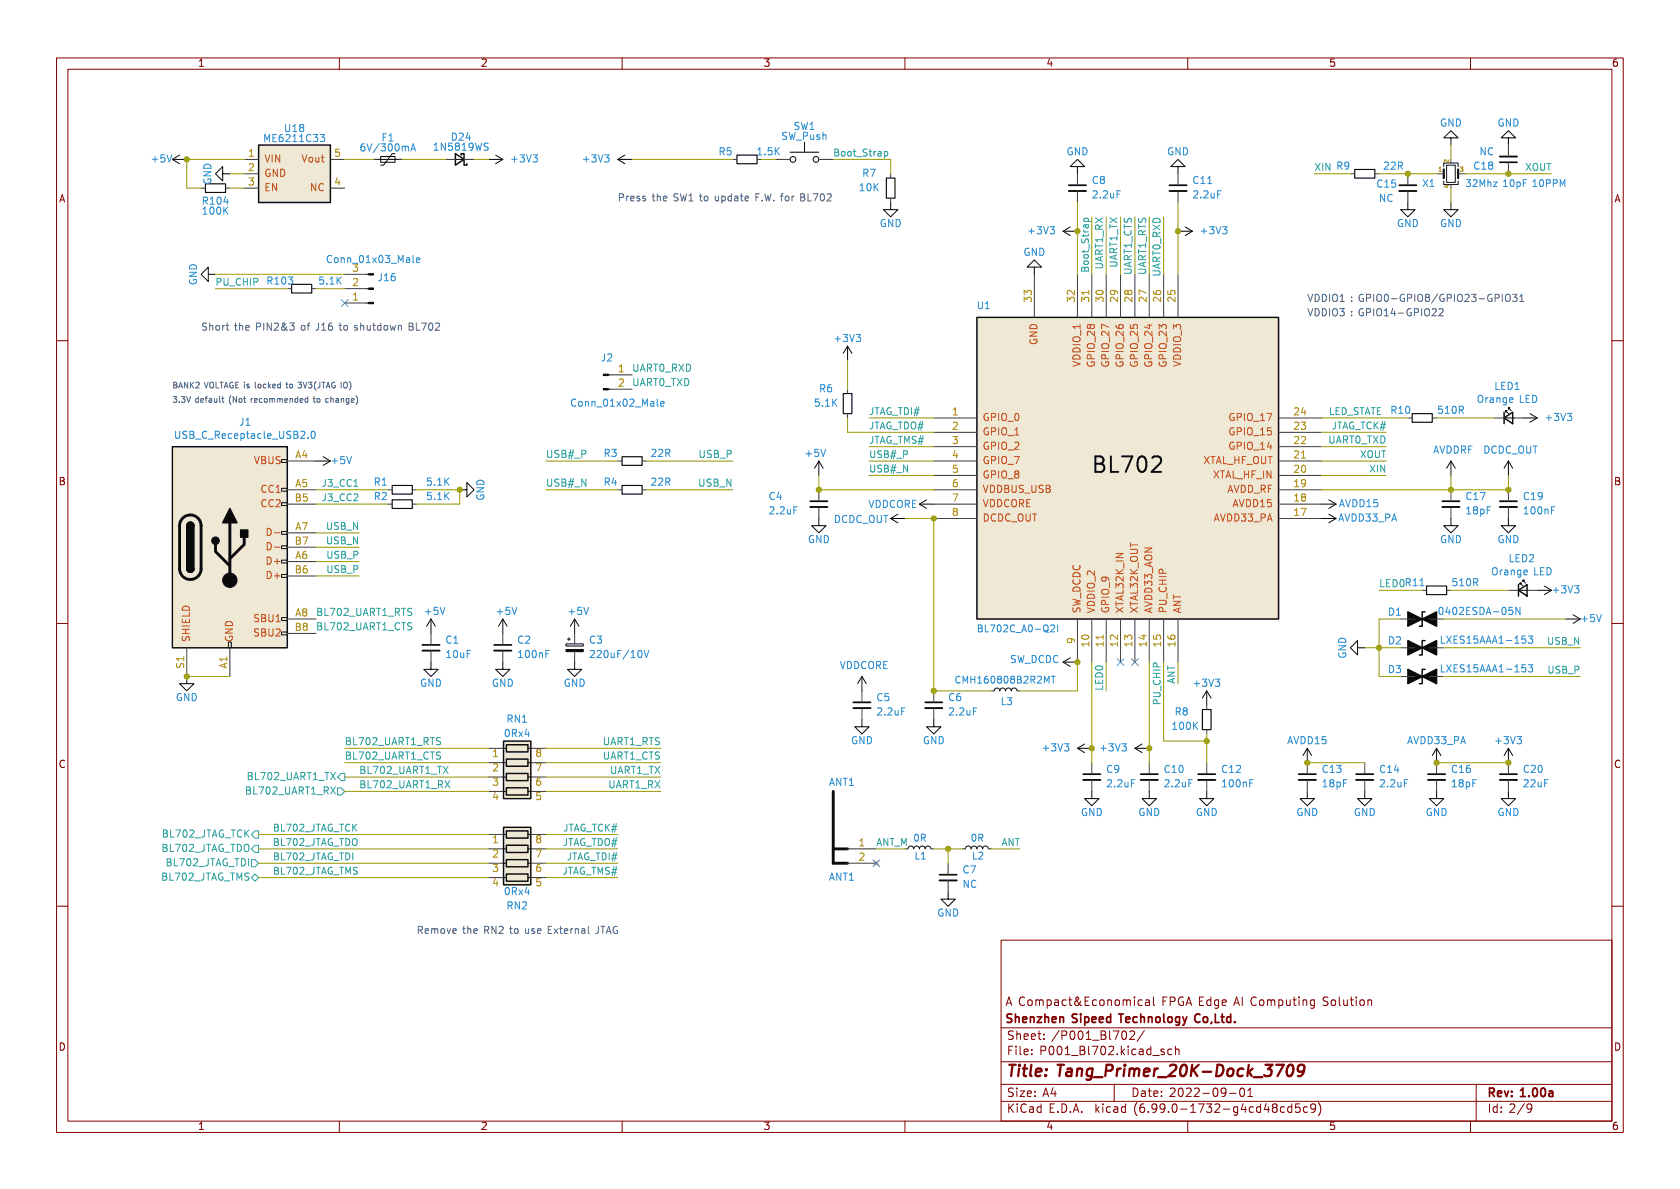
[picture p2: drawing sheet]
<svg xmlns="http://www.w3.org/2000/svg" width="297mm" height="210mm" viewBox="0 0 297 210" stroke-linecap="round" stroke-linejoin="round" font-family="sans-serif">
<g fill="none" stroke="#840000" stroke-width=".18">
<path d="M10 10.2h277v190.1h-277zM12 12.2h273v186.1h-273zM60 10.2v2M110 10.2v2M160 10.2v2M210 10.2v2M260 10.2v2M10 60.2h2M285 60.2h2M10 110.2h2M285 110.2h2M10 160.2h2"/>
<path d="M177 166.3h108v32h-108zM233.9 176.7l.9 .7-.1 .3-.2 .1-.6-.1M234.8 176.4l-.6-.1-.3 .3M235.5 176.9l.4-.1 .3 .3v.4l-.3 .3-.4-.1-.1-.2v-.4zM236.8 176.3v1.3l.2 .2M237.6 176.8l.1 .9 .3 .1 .2-.1M238.2 176.8v1M238.7 176.8h.6M238.9 176.3v1.3l.4 .2M239.8 176.3v.1M239.8 176.8v1M240.6 176.9l.3-.1 .3 .3v.4l-.3 .3-.3-.1-.2-.2v-.4z"/>
<path d="M241.9 176.9l.2-.1 .3 .1 .1 .9M241.9 176.8v1M285 160.2h2M60 198.3v2M110 198.3v2M160 198.3v2M177 194.8h108M177 191.8h108M177 187.8h108M177 181.8h108M185.8 193.4h1M186.5 192.9v1"/>
<path d="M197 191.8v3M198.5 182.4l.2-.1a.81 .81 0 0 1 .6 .6 .81 .81 0 0 1-.3 .8l-.2 .1a.81 .81 0 0 1-.3-1.4zM199.8 182.4l.5-.1 .2 .1 .1 .3-.9 1.1h.9M202.3 182.2l-1.3 2M203.8 186.6h1.2M205.8 185.6l-.3-.1-.2 .2v.2l.5 .2v.3h-.5M207.2 185.6l-.4-.1-.3 .3v.4l.1 .2h.6M207.8 185.6l.2-.1 .4 .1 .1 .9M207.8 185v1.5M210 198.3v2M216.5 192.4l.2 .1a1.27 1.27 0 0 1-.2 1.3M216.8 193l-.3 .3"/>
<path d="M217.4 193.3h1.1M219.4 192.5l.1-.1a.81 .81 0 0 1 .6 .6 .81 .81 0 0 1-.3 .8l-.1 .1a.81 .81 0 0 1-.6-.6 .81 .81 0 0 1 .3-.8zM220.6 193.9h.9M220.6 192.8l.4-.4v1.5M223.9 195.1l-.4 1.1h1M224.2 195.7v1M225.2 195.8l-.2-.2 .2-.4 .5 .1 .1 .2-.3 .3M225.2 195.8l-.2 .3v.5l.2 .1 .5-.1 .1-.2-.1-.4-.2-.2M225.2 195.8h.3M227.1 195.8l-.4-.1-.3 .3v.4l.1 .2h.6M228.4 195.8l-.4-.1-.3 .3v.4l.1 .2h.6M228.4 195.2v1.5"/>
<path d="M229.8 195.2h-.7l-.1 .7 .2-.1h.5l.2 .3-.1 .5-.2 .1-.6-.1M231.2 195.8l-.5-.1-.2 .3v.4l.1 .2h.6M232.6 195.8l-.3 .3h-.4l-.2-.3 .2-.5 .4-.1 .2 .1a.99 .99 0 0 1-.3 1.4h-.3M233.1 195a1.72 1.72 0 0 1 0 2.3M260 198.3v2M261 191.8v6.5M269.5 195.1l-1.2 2M270.8 195.8l-.3 .3h-.2l-.3-.3 .1-.5 .4-.1 .3 .1a.99 .99 0 0 1-.4 1.4h-.3"/>
</g>
<path d="M215.9 179.8h.6M216.1 179.3v1.3l.4 .2M217.6 179.9l-.4-.1-.3 .3v.4l.1 .2h.6M217.6 179.3v1.5M218.3 180.7v.1M273.9 193h.6v.9M273.9 193.8h.6M274.5 193.3l-.6 .1" fill="none" stroke="#840000" stroke-width=".3"/>
<path d="M225.6 188.3h1.4l-1.1 2M227.8 188.5a.46 .46 0 0 1 .5-.2 .46 .46 0 0 1 .3 .4 1.15 1.15 0 0 1-.7 1.6l-.2-.1a1.54 1.54 0 0 1 .1-1.7zM230.6 189.1a.64 .64 0 0 1-1.1 .2v-.6a.64 .64 0 0 1 1.1-.2 1.47 1.47 0 0 1-.7 1.8h-.4" fill="none" stroke="#840000" stroke-width=".4"/>
<g fill="none" stroke="#0a0a0a" stroke-width=".18">
<path d="M30.5 28.2h2.5M30.5 28.2l1.2 .8M31.7 27.4l-1.2 .8M39.4 30.7v-1.2l-1.3 1.2 1.3 1.3v-1.3h1.2M66 28.2h5.1M67.3 27.7h2.5v1h-2.5zM69.8 27.2h-.5l-1.5 2h-.5M80.5 28.2h1.5M86.4 28.2h2.5M87.6 27.4l1.3 .8M88.9 28.2l-1.3 .8M109.2 28.2h2.6"/>
<path d="M109.2 28.2l1.3 .8M110.5 27.4l-1.3 .8M139.7 26.9h5.1M142.2 25.1v1.8M157.5 35.8v1.3h1.2l-1.2 1.2-1.3-1.2h1.3M190.5 29.5h1.3l-1.3-1.3-1.3 1.3h1.3v1.2M208.3 29.5h1.2l-1.2-1.3-1.3 1.3h1.3v1.2M248.9 35.8v1.3h-1.3l1.3 1.2 1.3-1.2h-1.3M255.3 29.5v-.7h2.5v.7M255.3 32v.6h2.5v-.6M255.8 29.2h1.5v3.1h-1.5zM256.5 35.8v1.3h1.3l-1.3 1.2-1.2-1.2h1.2"/>
<path d="M256.5 24.4h1.3l-1.3-1.3-1.2 1.3h1.2v1.2M266.7 24.4h1.3l-1.3-1.3-1.3 1.3h1.3v1.2M36.8 48.5v-1.3l-1.2 1.3 1.2 1.3v-1.3h1.3M64.8 48.5h.4M64.8 51h.4M64.8 53.6h.4M182.9 47.2h1.2l-1.2-1.2-1.3 1.2h1.3v1.3M188 40.9l1.2 .8M188 40.9h2.5M189.2 40.1l-1.2 .8M208.3 40.9h2.5M209.5 40.1l1.3 .8"/>
<path d="M210.8 40.9l-1.3 .8M107.5 68.8h.4M107.5 66.3h.4M149.9 61.2l-.8 1.3M149.9 61.2v2.5M149.9 61.2l.7 1.3M265.9 73.9h1.8M266.2 72.9v-.3h.2h-.2l.5 .5M266.7 72.4v-.3h.3h-.3l.5 .5M269.2 73.9h2.6M270.5 73.1l1.3 .8M271.8 73.9l-1.3 .8"/>
<path d="M49.8 99.1h1v.5h-1zM49.8 96.5h1v.5h-1zM49.8 94h1v.5h-1zM49.8 88.9h1v.5h-1zM49.8 86.4h1v.5h-1zM49.8 81.3h1v.5h-1zM55.9 81.5h2.5M57.1 80.8l1.3 .7M58.4 81.5l-1.3 .8M81.3 86.6h1.2v-1.3l1.3 1.3-1.3 1.3v-1.3M144.8 91.7v1.3h1.2l-1.2 1.2-1.3-1.2h1.3M144.8 81.5l-.8 1.3"/>
<path d="M144.8 81.5v2.6M144.8 81.5l.7 1.3M157.5 91.7h2.5M157.5 91.7l1.2 .8M158.7 90.9l-1.2 .8M162.6 89.1l1.2 .8M162.6 89.1h2.5M163.8 88.4l-1.2 .7M233.7 89.1h2.5M233.7 91.7h2.5M234.9 90.9l1.3 .8M234.9 88.4l1.3 .7"/>
<path d="M236.2 91.7l-1.3 .8M236.2 89.1l-1.3 .8M256.5 91.7v1.3h1.3l-1.3 1.2-1.2-1.2h1.2M256.5 81.5l-.7 1.3M256.5 81.5v2.6M256.5 81.5l.8 1.3M266.7 91.7v1.3h1.3l-1.3 1.2-1.3-1.2h1.3M266.7 81.5v2.6M266.7 81.5l-.8 1.3M266.7 81.5l.8 1.3M33 119.6v1.3h1.3l-1.3 1.3-1.3-1.3h1.3M40.4 113.5h.5v1h-.5z"/>
<path d="M49.8 111.8h1v.5h-1zM49.8 109.2h1v.5h-1zM49.8 101.6h1v.5h-1zM76.2 117.1v1.3h1.3l-1.3 1.2-1.3-1.2h1.3M76.2 109.5l-.8 1.2M76.2 109.5v2.5M76.2 109.5l.8 1.2M88.9 117.1v1.3h1.3l-1.3 1.2-1.3-1.2h1.3M88.9 109.5l-.8 1.2M88.9 109.5v2.5M88.9 109.5l.8 1.2M100.1 113.9h3v.3h-3z"/>
<path d="M100.3 113h.5M100.6 112.8v.5M101.6 117.1v1.3h1.3l-1.3 1.2-1.3-1.2h1.3M101.6 109.5l-.8 1.2M101.6 109.5v2.5M101.6 109.5l.8 1.2M152.4 119.6l-.8 1.3M152.4 119.6v2.6M152.4 119.6l.8 1.3M188 117.1l1.2 .8M188 117.1h2.5M189.2 116.3l-1.2 .8"/>
<path d="M240 114.5v-1.2l-1.2 1.2 1.2 1.3v-1.3h1.3M250.2 109.5h2.5M250.2 114.5h2.5M250.2 119.6h2.5M268.5 104.4h1.8M268.7 103.4v-.3h.3h-.3l.5 .5M269.2 102.9v-.3h.3h-.3l.5 .5M271.8 104.4h2.5M273 103.6l1.3 .8M274.3 104.4l-1.3 .8M276.9 109.5h2.5M278.1 108.7l1.3 .8"/>
<path d="M279.4 109.5l-1.3 .7M88.9 132.3h.6M88.9 134.9h.6M88.9 137.4h.6M88.9 139.9h.6M93.3 132.3h.7M93.3 134.9h.7M93.3 137.4h.7M93.3 139.9h.7M152.4 127.2v1.3h1.3l-1.3 1.3-1.3-1.3h1.3M165.1 127.2v1.3h1.3l-1.3 1.3-1.3-1.3h1.3M175.8 122.2a.51 .51 0 0 1 .5-.5 .51 .51 0 0 1 .5 .5 .51 .51 0 0 1 .5-.5 .51 .51 0 0 1 .5 .5 .51 .51 0 0 1 .5-.5 .51 .51 0 0 1 .5 .5 .51 .51 0 0 1 .5-.5 .51 .51 0 0 1 .5 .5"/>
<path d="M190.5 132.3h2.5M190.5 132.3l1.3 .8M191.8 131.6l-1.3 .7M193 139.9v1.3h1.3l-1.3 1.3-1.2-1.3h1.2M200.7 132.3h2.5M200.7 132.3l1.2 .8M201.9 131.6l-1.2 .7M203.2 139.9v1.3h1.3l-1.3 1.3-1.3-1.3h1.3M213.4 139.9v1.3h1.2l-1.2 1.3-1.3-1.3h1.3M213.4 122.2l-.8 1.2M213.4 122.2v2.5M213.4 122.2l.7 1.2"/>
<path d="M231.1 139.9v1.3h1.3l-1.3 1.3-1.2-1.3h1.2M231.1 132.3l-.7 1.3M231.1 132.3v2.6M231.1 132.3l.8 1.3M241.3 139.9v1.3h1.3l-1.3 1.3-1.3-1.3h1.3M254 139.9v1.3h1.3l-1.3 1.3-1.3-1.3h1.3M254 132.3l-.8 1.3M254 132.3v2.6M254 132.3l.8 1.3M266.7 139.9v1.3h1.3l-1.3 1.3-1.3-1.3h1.3M266.7 132.3l-.8 1.3M266.7 132.3v2.6"/>
<path d="M266.7 132.3l.8 1.3M88.9 147.6h.6M88.9 150.1h.6M88.9 152.6h.6M88.9 155.2h.6M93.3 147.6h.7M93.3 150.1h.7M93.3 152.6h.7M93.3 155.2h.7M160.5 150.1a.51 .51 0 0 1 .5-.5 .51 .51 0 0 1 .5 .5 .51 .51 0 0 1 .6-.5 .51 .51 0 0 1 .5 .5 .51 .51 0 0 1 .5-.5 .51 .51 0 0 1 .5 .5 .51 .51 0 0 1 .5-.5 .51 .51 0 0 1 .5 .5M167.6 157.7v1.3h1.3l-1.3 1.3-1.2-1.3h1.2M170.7 150.1a.51 .51 0 0 1 .5-.5 .51 .51 0 0 1 .5 .5 .51 .51 0 0 1 .5-.5 .51 .51 0 0 1 .5 .5 .51 .51 0 0 1 .5-.5 .51 .51 0 0 1 .5 .5 .51 .51 0 0 1 .5-.5 .51 .51 0 0 1 .6 .5"/>
<circle cx="140.2" cy="28.2" r=".51"/>
<circle cx="144.3" cy="28.2" r=".51"/>
</g>
<g fill="none" stroke="#493f36" stroke-width=".18">
<path d="M35.6 33.3h.7M39.9 33.3h.7M43.2 30.7h2.5M43.2 28.2h2.5M43.2 33.3h2.5M58.4 28.2h2.6M58.4 33.3h2.6M66 28.2h.7M70.5 28.2h.6M78.7 28.2h1.8M82 28.2h1.8M129.5 28.2h.8"/>
<path d="M137.2 28.2h2.5M144.8 28.2h2.5M157.5 30.7v.8M157.5 35v.8M190.5 30.7v2.1M190.5 33.8v2M208.3 30.7v2.1M208.3 33.8v2M238.8 30.7h.7M243.1 30.7h.7M248.9 30.7v2.1M248.9 33.8v2"/>
<path d="M254 30.7h1.3M257.8 30.7h1.3M266.7 25.6v2.1M266.7 28.7v2M55.1 51h.8M61 53.6h3.8M61 51h3.8M61 48.5h3.8M182.9 48.5v7.6M190.5 48.5v7.6M193 48.5v7.6M195.6 48.5v7.6"/>
<path d="M198.1 48.5v7.6M200.7 48.5v7.6M203.2 48.5v7.6M205.7 48.5v7.6M208.3 48.5v7.6M107.9 66.3h3.9M107.9 68.8h3.9M149.9 68.8v.8M149.9 73.1v.8M165.1 73.9h7.6M165.1 76.4h7.6M165.1 79h7.6"/>
<path d="M226.1 73.9h7.6M226.1 76.4h7.6M226.1 79h7.6M253.2 73.9h.8M264.2 73.9h1.7M267.5 73.9h1.7M50.8 81.5h5.1M50.8 86.6h5.1M50.8 99.3h5.1M50.8 94.2h5.1M50.8 89.1h5.1M50.8 96.8h5.1"/>
<path d="M68.6 86.6h.7M68.6 89.1h.7M72.9 86.6h.8M72.9 89.1h.8M109.2 81.5h.8M109.2 86.6h.8M113.5 81.5h.8M113.5 86.6h.8M144.8 86.6v2M144.8 89.7v2M165.1 81.5h7.6M165.1 86.6h7.6"/>
<path d="M165.1 89.1h7.6M165.1 91.7h7.6M165.1 84.1h7.6M226.1 81.5h7.6M226.1 86.6h7.6M226.1 89.1h7.6M226.1 91.7h7.6M226.1 84.1h7.6M256.5 86.6v2M256.5 89.7v2M266.7 86.6v2M266.7 89.7v2"/>
<path d="M33 114.5v5.1M40.6 114.5v5.1M50.8 109.5h5.1M50.8 101.8h5.1M50.8 112h5.1M76.2 112v2M76.2 115.1v2M88.9 112v2M88.9 115.1v2M101.6 112v1.9M101.6 115.2v1.9M190.5 109.5v7.6"/>
<path d="M193 109.5v7.6M195.6 109.5v7.6M198.1 109.5v7.6M200.7 109.5v7.6M203.2 109.5v7.6M205.7 109.5v7.6M208.3 109.5v7.6M247.6 109.5h2.6M247.6 114.5h2.6M247.6 119.6h2.6M251.5 104.4h.7M252.7 109.5h2.6"/>
<path d="M252.7 114.5h2.6M252.7 119.6h2.6M255.8 104.4h.7M266.7 104.4h1.8M270 104.4h1.8M86.4 132.3h2.5M86.4 134.9h2.5M86.4 137.4h2.5M86.4 139.9h2.5M94 132.3h2.5M94 134.9h2.5M94 137.4h2.5"/>
<path d="M94 139.9h2.5M152.4 122.2v2M152.4 125.2v2M165.1 122.2v2M165.1 125.2v2M175.3 122.2h.5M179.8 122.2h.5M193 134.9v2M193 137.9v2M203.2 134.9v2M203.2 137.9v2M213.4 124.7v.8"/>
<path d="M213.4 129v.8M213.4 134.9v2M213.4 137.9v2M231.1 134.9v2M231.1 137.9v2M241.3 134.9v2M241.3 137.9v2M254 134.9v2M254 137.9v2M266.7 134.9v2M266.7 137.9v2M86.4 147.6h2.5"/>
<path d="M86.4 150.1h2.5M86.4 152.6h2.5M86.4 155.2h2.5M94 147.6h2.5M94 150.1h2.5M94 152.6h2.5M94 155.2h2.5M149.9 150.1h5M149.9 152.6h5M154.6 152.3l.7 .7M155.3 152.3l-.7 .7M164.6 150.1h.5"/>
<path d="M167.6 152.6v2.1M167.6 155.7v2M170.2 150.1h.5M174.8 150.1h.5"/>
</g>
<g fill="none" stroke="#268bd2" stroke-width=".18">
<path d="M72.8 26.3h.6M73.1 25.4l.4 1.3M259.2 31.8h.8l-.4 .4h.2M259.2 32.9l.6 .1M275.9 31.8l.4 .8 .4-.8v1.2M73.7 46.4h.5M73.7 45.6h.4l.1 .3-.6 .1M31.1 76.3v1l.1 .2M55.1 76.4l.2-.1a.68 .68 0 0 1 .4 .6 .68 .68 0 0 1-.4 .6l-.2-.1-.1-.4zM116.9 71.8h.5M116.9 71h.3l.2 .3-.6 .1M104.6 115l-.2 .1"/>
<path d="M105 115.6l-.7 .7h.8M114.7 115l-.4 1.3M169 119.9v.6M173 111.1h.4M173.4 110.5h-.4v1.2h.5M185.9 119.6h.7M187 110.5v1.2M254.8 107.4a.68 .68 0 0 0-.4 .6 .68 .68 0 0 0 .4 .7M254.8 112.5v1.2h.7M254.8 117.6v1.2h.7M268 107.4l.8 1.3v-1.3M270.2 112.5h.8l-.4 .5 .3 .1 .1 .4-.2 .2h-.4"/>
<path d="M270.2 117.6h.8l-.4 .4 .3 .2 .1 .4-.2 .2h-.4"/>
</g>
<g fill="none" stroke="#0a0a0a" stroke-width=".33">
<path d="M189 33.8h3M206.8 33.8h3M247.4 33.8h3M265.2 27.7h3M143.3 89.7h3M255 89.7h3.1M265.2 89.7h3M74.7 115.1h3M87.4 115.1h3M150.9 125.2h3M163.6 125.2h3M191.5 137.9h3.1"/>
<path d="M201.7 137.9h3M211.8 137.9h3.1M229.6 137.9h3.1M239.8 137.9h3M252.5 137.9h3M265.2 137.9h3M166.1 155.7h3.1"/>
</g>
<g fill="none" stroke="#0a0a0a" stroke-width=".3">
<path d="M189 32.8h3M206.8 32.8h3M247.4 32.8h3M265.2 28.7h3M143.3 88.6h3M255 88.6h3.1M265.2 88.6h3M74.7 114h3M87.4 114h3M150.9 124.2h3M163.6 124.2h3M191.5 136.9h3.1"/>
<path d="M201.7 136.9h3M211.8 136.9h3.1M229.6 136.9h3.1M239.8 136.9h3M252.5 136.9h3M265.2 136.9h3M166.1 154.7h3.1"/>
</g>
<g fill="#eee8d5" stroke="#eee8d5" stroke-width=".18">
<path d="M89 131.1h4.9v10.1h-4.9z"/>
<path d="M89 146.3h4.9v10.2h-4.9z"/>
<path d="M30.5 79h20.3v35.5h-20.3z"/>
<path d="M172.7 56.1h53.4v53.4h-53.4z"/>
<path d="M45.7 25.6h12.7v10.2h-12.7z"/>
</g>
<g fill="none" stroke="#0a0a0a" stroke-width=".25">
<path d="M45.7 25.6h12.7v10.2h-12.7zM80.5 27.2l1.5 1-1.5 1zM81.5 27.4v-.2h.5v2h.5v-.2M172.7 56.1h53.4v53.4h-53.4zM30.5 79h20.3v35.5h-20.3zM265.9 73.9l1.6-1v2zM265.9 72.9v2M33 93a.64 .64 0 0 1 .7-.7 .64 .64 0 0 1 .6 .7M33 100.6a.64 .64 0 0 0 .7 .6 .64 .64 0 0 0 .6-.6M252 108.2h-.5v2.5h-.5M252 113.3h-.5v2.5h-.5M252 118.4h-.5v2.5h-.5"/>
<path d="M268.5 104.4l1.5-1v2zM268.5 103.4v2M89 131.1h4.9v10.1h-4.9zM89.5 131.7h3.8v1.3h-3.8zM89.5 134.2h3.8v1.3h-3.8zM89.5 136.8h3.8v1.2h-3.8zM89.5 139.3h3.8v1.3h-3.8zM89 146.3h4.9v10.2h-4.9zM89.5 146.9h3.8v1.3h-3.8zM89.5 149.5h3.8v1.2h-3.8zM89.5 152h3.8v1.3h-3.8zM89.5 154.6h3.8v1.2h-3.8z"/>
</g>
<g fill="none" stroke="#0a0a0a" stroke-width=".2">
<path d="M36.3 32.5h3.6v1.5h-3.6zM130.3 27.4h3.6v1.6h-3.6zM156.7 31.5h1.5v3.5h-1.5zM239.5 30h3.6v1.5h-3.6zM51.6 50.3h3.5v1.5h-3.5zM149.1 69.6h1.5v3.5h-1.5zM249.7 73.1h3.5v1.6h-3.5zM69.3 88.4h3.6v1.5h-3.6zM69.3 85.8h3.6v1.6h-3.6zM110 85.8h3.5v1.6h-3.5zM110 80.8h3.5v1.5h-3.5zM252.2 103.6h3.6v1.6h-3.6z"/>
<path d="M212.6 125.5h1.5v3.5h-1.5z"/>
</g>
<g fill="#0a0a0a" stroke="#0a0a0a" stroke-width=".18">
<path d="M100.1 114.9h3v.3h-3z"/>
<path d="M65.2 48.4h.8v.2h-.8z"/>
<path d="M65.2 50.9h.8v.3h-.8z"/>
<path d="M65.2 53.5h.8v.2h-.8z"/>
<path d="M106.7 68.7h.8v.3h-.8z"/>
<path d="M106.7 66.2h.8v.2h-.8z"/>
<circle cx="40.6" cy="102.6" r="1.27"/>
</g>
<path d="M255.3 30v1.5M257.8 30v1.5" fill="none" stroke="#0a0a0a" stroke-width=".38"/>
<path d="M32.2 91.7a1.9 1.9 0 0 1 2.1-.5 1.9 1.9 0 0 1 1.3 1.8v7.6a1.91 1.91 0 0 1-1.9 1.9 1.91 1.91 0 0 1-2-1.9v-7.6l.2-.8zM38.1 96.3v1.2l2.5 2.6M40.6 92.5v10.1M43.2 95v1.3l-2.6 2.5M147.3 139.9v12.7h2.6M147.3 150.1h2.6" fill="none" stroke="#0a0a0a" stroke-width=".51"/>
<g fill="#0a0a0a" stroke="#0a0a0a" stroke-width=".25">
<path d="M33 100.6h1.3a.64 .64 0 0 1-.6 .6 .64 .64 0 0 1-.7-.6z"/>
<path d="M33 93h1.3v7.6h-1.3z"/>
<path d="M33.2 92.5a.64 .64 0 0 1 .7-.1 .64 .64 0 0 1 .4 .6h-1.3z"/>
<path d="M40.6 89.9l1.3 2.6h-2.5z"/>
<path d="M42.5 93.7h1.3v1.3h-1.3z"/>
<path d="M248.9 108.2l2.6 1.3-2.6 1.2z"/>
<path d="M251.5 109.5l2.5-1.3v2.5z"/>
<path d="M248.9 113.3l2.6 1.2-2.6 1.3z"/>
<path d="M251.5 114.5l2.5-1.2v2.5z"/>
<path d="M248.9 118.4l2.6 1.2-2.6 1.3z"/>
<path d="M251.5 119.6l2.5-1.2v2.5z"/>
<circle cx="38.1" cy="95.6" r=".63"/>
</g>
<path d="M47.5 93.4h-.3v1.3h.3M47.5 96h-.3v1.2h.3" fill="none" stroke="#cb4b16" stroke-width=".18"/>
<path d="M156.4 26.8v1.2M156.4 26.8h.3l.3 .2-.2 .5h-.4M59.7 139.3h.6l.7 .6-.7 .7h-.6zM60.3 136.8h.7v1.2h-.7l-.6-.6zM78.7 138.1l.8 1.2M79.5 138.1l-.8 1.2M44.4 155.2l.7-.6 .6 .6-.6 .6zM44.4 147.6l.7-.7h.6v1.3h-.6zM44.4 152h.7l.6 .6-.6 .7h-.7zM45.1 149.5h.6v1.2h-.6l-.7-.6z" fill="none" stroke="#2aa198" stroke-width=".18"/>
<g fill="none" stroke="#515593" stroke-width=".18">
<path d="M141.6 34.3l.6 .1 .1 .2-.3 .3M141.6 34.9h.4M142 34.9l.3 .2v.3l-.7 .1M142.9 34.3v1.2h.6M143.8 34.3h.8l-.5 1.2M145.2 34.4l.1-.1a.68 .68 0 0 1 .5 .6 .68 .68 0 0 1-.5 .6l-.1-.1-.2-.4zM146.2 34.4l.5-.1 .3 .3-.8 .9h.8M70.8 57.5l.2 .2v.7M72.3 57.1h.5l.2 .3-.2 .3 .2 .1 .1 .3-.3 .3h-.5zM72.3 57.7h.5M73.6 57.1v1.3h.6M74.5 57.1h.9l-.6 1.3"/>
<path d="M75.9 57.2l.2-.1a.68 .68 0 0 1 .4 .7 .68 .68 0 0 1-.4 .6l-.2-.1-.1-.4zM77 57.2l.5-.1 .2 .4-.8 .9h.8M253.2 54.7l.5-.1 .3 .3-.8 1h.8M254.4 54.7l.5-.1 .3 .3-.8 1h.8M264.4 52h.4l.3 .3-.1 .3-.6 .1M265.6 52v1.3M266.2 52.2l.3-.2a.43 .43 0 0 1 .5 .5v.4a.42 .42 0 0 1-.4 .4 .42 .42 0 0 1-.4-.4zM267.4 52h.8l-.4 .5 .4 .1v.6l-.2 .1-.6-.1M268.7 53.3h.7M268.7 52.4l.4-.4v1.3M58 70.5h.1M58.1 71.1h-.1"/>
<path d="M58.5 70.1v1M58.5 70.6l.4-.1v.6M59.4 70.5h.4v.6M59.8 70.7l-.4 .2 .1 .2h.3M60.3 67.6v1M60.3 70.6l.4-.1 .1 .6M60.3 70.5v.6M60.9 67.6h.1a.34 .34 0 0 1 .4 .3v.4a.34 .34 0 0 1-.3 .3 .34 .34 0 0 1-.4-.3zM61.7 70.5h-.3l-.2 .2 .1 .4h.4M61.7 70.5v.8l-.2 .2-.2-.1M61.8 67.4a1.17 1.17 0 0 1 0 1.6M62.1 70.8l.5-.1v-.2h-.3l-.2 .1 .1 .5h.4"/>
<path d="M62.9 70a1.17 1.17 0 0 1 0 1.5M105.8 163.8v.9a.41 .41 0 0 1-.5 .4M106.2 163.8h.8M106.6 163.8v1.3M107.2 165.1l.4-1.3 .4 1.3M107.3 164.7h.6M109.1 163.9a.59 .59 0 0 0-.7 .5 .59 .59 0 0 0 .7 .6l.1-.5h-.2"/>
</g>
<g fill="none" stroke="#990" stroke-width=".18">
<path d="M40.6 30.7h2.6M40.6 33.3h2.6M43.2 28.2h-10.2v5.1h2.6M61 28.2h5M71.1 28.2h7.6M83.8 28.2h2.6M111.8 28.2h17.7M147.3 28.2h10.2v2.5M190.5 35.8v12.7M193 38.3v10.2M195.6 38.3v10.2M198.1 38.3v10.2"/>
<path d="M200.7 38.3v10.2M203.2 38.3v10.2M205.7 38.3v10.2M208.3 35.8v12.7M232.4 30.7h6.4M243.8 30.7h10.2M256.5 25.6v2.6M256.5 33.3v2.5M259.1 30.7h15.2M38.1 48.5h22.9M38.1 51h12.7M55.9 51h5.1"/>
<path d="M149.9 73.9v2.5h15.2M149.9 63.7v5.1M153.7 73.9h11.4M153.7 79h11.4M233.7 73.9h15.2M233.7 79h11.4M233.7 76.4h11.4M254 73.9h10.2M55.9 86.6h12.7M55.9 89.1h12.7M55.9 94.2h7.6M55.9 96.8h7.6"/>
<path d="M55.9 99.3h7.6M73.7 86.6h7.6v2.5h-7.6M96.5 86.6h12.7M96.5 81.5h12.7M114.3 86.6h15.2M114.3 81.5h15.2M144.8 84.1v2.5h20.3M153.7 81.5h11.4M153.7 84.1h11.4M160 91.7h5.1v30.5h10.2M233.7 81.5h11.4M233.7 84.1h11.4"/>
<path d="M256.5 84.1v2.5M266.7 84.1v2.5h-33M33 119.6h7.6M55.9 101.8h7.6M190.5 117.1v5.1h-10.2M193 117.1v17.8M195.6 117.1v5.1M203.2 117.1v17.8M205.7 117.1v14h7.7M208.3 117.1v3.8M241.3 114.5h6.3M243.8 104.4h7.7"/>
<path d="M247.6 109.5h-3.8v10.1h3.8M255.3 119.6h24.1M255.3 114.5h24.1M255.3 109.5h21.6M256.5 104.4h10.2M61 134.9h25.4M61 139.9h25.4M61 137.4h25.4M61 132.3h25.4M96.5 134.9h20.3M96.5 139.9h20.3M96.5 137.4h20.3"/>
<path d="M96.5 132.3h20.3M213.4 129.8v5.1M231.1 134.9h10.2M254 134.9h12.7M45.7 150.1h40.7M45.7 147.6h40.7M45.7 152.6h40.7M45.7 155.2h40.7M96.5 150.1h12.7M96.5 147.6h12.7M96.5 152.6h12.7M96.5 155.2h12.7"/>
<path d="M154.9 150.1h5.1M165.1 150.1h5.1M167.6 150.1v2.5M175.3 150.1h5"/>
</g>
<path d="M60.4 53l1.2 1.2M61.6 53l-1.2 1.2M197.5 116.5l1.2 1.2M198.7 116.5l-1.2 1.2M200.1 116.5l1.2 1.2M201.3 116.5l-1.2 1.2M154.3 152l1.2 1.3M155.5 152l-1.2 1.3" fill="none" stroke="#6c71c4" stroke-width=".18"/>
<g fill="#859900" stroke="#859900" stroke-width=".18">
<circle cx="190.5" cy="117.1" r=".46"/>
<circle cx="203.2" cy="132.3" r=".46"/>
<circle cx="231.1" cy="134.9" r=".46"/>
<circle cx="213.4" cy="131.1" r=".46"/>
<circle cx="193" cy="132.3" r=".46"/>
<circle cx="165.1" cy="122.2" r=".46"/>
<circle cx="266.7" cy="134.9" r=".46"/>
<circle cx="254" cy="134.9" r=".46"/>
<circle cx="256.5" cy="86.6" r=".46"/>
<circle cx="243.8" cy="114.5" r=".46"/>
<circle cx="165.1" cy="91.7" r=".46"/>
<circle cx="190.5" cy="40.9" r=".46"/>
<circle cx="208.3" cy="40.9" r=".46"/>
<circle cx="248.9" cy="30.7" r=".46"/>
<circle cx="266.7" cy="86.6" r=".46"/>
<circle cx="266.7" cy="30.7" r=".46"/>
<circle cx="33" cy="28.2" r=".46"/>
<circle cx="81.3" cy="86.6" r=".46"/>
<circle cx="167.6" cy="150.1" r=".46"/>
<circle cx="33" cy="119.6" r=".46"/>
<circle cx="144.8" cy="86.6" r=".46"/>
</g>
<text font-size="3.8" fill="#0a0a0a" x="193.7" y="83.8">BL702</text>
<text font-size="2.8" fill="#840000" x="178" y="190.6">Title: Tang_Primer_20K-Dock_3709</text>
<g font-size="2.1" fill="#840000">
<text x="177.8" y="178">A Compact&amp;Economical FPGA Edge AI Computing Solution</text>
<text x="177.8" y="181">Shenzhen Sipeed Technology Co,Ltd.</text>
<text x="178" y="184">Sheet: /P001_Bl702/</text>
<text x="178" y="186.7">File: P001_Bl702.kicad_sch</text>
<text x="178" y="196.9">KiCad E.D.A. kicad (6.99.0-1732-g4cd48cd5c9)</text>
<text x="178" y="194.1">Size: A4</text>
<text x="200" y="194.1">Date: 2022-09-01</text>
<text x="263" y="194.1">Rev: 1.00a</text>
<text x="263" y="196.9">Id: 2/9</text>
</g>
<g font-size="1.8" fill="#840000">
<text x="35" y="11.9">1</text>
<text x="85" y="11.9">2</text>
<text x="135" y="11.9">3</text>
<text x="185" y="11.9">4</text>
<text x="235" y="11.9">5</text>
<text x="285" y="11.9">6</text>
<text x="10.3" y="35.9">A</text>
<text x="285.3" y="35.9">A</text>
<text x="10.3" y="85.9">B</text>
<text x="285.3" y="85.9">B</text>
<text x="10.3" y="135.9">C</text>
<text x="285.3" y="135.9">C</text>
<text x="10.3" y="185.9">D</text>
<text x="285.3" y="185.9">D</text>
<text x="35" y="199.9">1</text>
<text x="85" y="199.9">2</text>
<text x="135" y="199.9">3</text>
<text x="185" y="199.9">4</text>
<text x="235" y="199.9">5</text>
<text x="285" y="199.9">6</text>
</g>
<g font-size="1.8" fill="#268bd2">
<text x="50.4" y="23.5">U18</text>
<text x="140.3" y="23.1">SW1</text>
<text x="254.6" y="22.5">GND</text>
<text x="264.7" y="22.5">GND</text>
<text x="27" y="28.8">+5V</text>
<text x="47.2" y="25.2">ME6211C33</text>
<text x="64.4" y="26.9">6V/300mA</text>
<text x="67.5" y="25.1">F1</text>
<text x="77" y="26.7">1N5819WS</text>
<text x="79.9" y="25">D24</text>
<text x="90.6" y="28.8">+3V3</text>
<text x="103.3" y="28.8">+3V3</text>
<text x="127.1" y="27.6">R5</text>
<text x="138.2" y="24.8">SW_Push</text>
<text x="188.5" y="27.6">GND</text>
<text x="206.3" y="27.6">GND</text>
<text x="261.6" y="27.6">NC</text>
<text x="37.5" y="32.7" transform="rotate(-90 37.5 32.7)">GND</text>
<text x="152" y="33.9">10K</text>
<text x="152.5" y="31.4">R7</text>
<text x="193.1" y="32.6">C8</text>
<text x="193.4" y="35.2">2.2uF</text>
<text x="211" y="32.6">C11</text>
<text x="211.1" y="35.2">2.2uF</text>
<text x="243.6" y="33.3">C15</text>
<text x="243.8" y="35.8">NC</text>
<text x="244.8" y="30.1">22R</text>
<text x="260.7" y="30.1">C18</text>
<text x="36" y="36.3">R104</text>
<text x="36" y="38">100K</text>
<text x="155.5" y="40.3">GND</text>
<text x="182.1" y="41.5">+3V3</text>
<text x="212.5" y="41.5">+3V3</text>
<text x="247" y="40.3">GND</text>
<text x="254.6" y="40.3">GND</text>
<text x="58.4" y="46.6">Conn_01x03_Male</text>
<text x="180.9" y="45.3">GND</text>
<text x="34.9" y="50.5" transform="rotate(-90 34.9 50.5)">GND</text>
<text x="47.4" y="50.4">R103</text>
<text x="56.6" y="50.4">5.1K</text>
<text x="62.4" y="48.3">3</text>
<text x="67" y="49.8">J16</text>
<text x="106.3" y="64">J2</text>
<text x="147.8" y="60.6">+3V3</text>
<text x="144.9" y="69.5">R6</text>
<text x="261.4" y="71.3">Orange LED</text>
<text x="264.3" y="69">LED1</text>
<text x="31.6" y="77.7">USB_C_Receptacle_USB2.0</text>
<text x="42.4" y="75.4">J1</text>
<text x="101.6" y="72">Conn_01x02_Male</text>
<text x="144.2" y="72">5.1K</text>
<text x="246" y="73.3">R10</text>
<text x="254.4" y="73.3">510R</text>
<text x="273.5" y="74.5">+3V3</text>
<text x="58.7" y="82.2">+5V</text>
<text x="106.8" y="80.9">R3</text>
<text x="115.2" y="80.9">22R</text>
<text x="142.6" y="80.9">+5V</text>
<text x="253.2" y="80.3">AVDDRF</text>
<text x="262.2" y="80.3">DCDC_OUT</text>
<text x="66.2" y="88.5">R2</text>
<text x="66.2" y="86">R1</text>
<text x="75.6" y="88.5">5.1K</text>
<text x="75.6" y="86">5.1K</text>
<text x="85.7" y="88.6" transform="rotate(-90 85.7 88.6)">GND</text>
<text x="106.8" y="86">R4</text>
<text x="115.2" y="86">22R</text>
<text x="136" y="88.5">C4</text>
<text x="153.4" y="89.9">VDDCORE</text>
<text x="236.8" y="89.8">AVDD15</text>
<text x="259.3" y="88.5">C17</text>
<text x="269.5" y="88.5">C19</text>
<text x="136.2" y="91.1">2.2uF</text>
<text x="147.4" y="92.6">DCDC_OUT</text>
<text x="236.6" y="92.3">AVDD33_PA</text>
<text x="259.3" y="91.1">18pF</text>
<text x="269.6" y="91.1">100nF</text>
<text x="142.8" y="96.1">GND</text>
<text x="254.6" y="96.1">GND</text>
<text x="264" y="101.8">Orange LED</text>
<text x="264.7" y="96.1">GND</text>
<text x="266.8" y="99.5">LED2</text>
<text x="257" y="103.8">510R</text>
<text x="274.8" y="105">+3V3</text>
<text x="75.3" y="108.8">+5V</text>
<text x="78.8" y="113.9">C1</text>
<text x="88" y="108.8">+5V</text>
<text x="91.5" y="113.9">C2</text>
<text x="100.7" y="108.8">+5V</text>
<text x="104.2" y="113.9">C3</text>
<text x="245.5" y="109">D1</text>
<text x="255.3" y="108.8">0402ESDA-05N</text>
<text x="255.4" y="113.9">LXES15AAA1-153</text>
<text x="279.7" y="110.1">+5V</text>
<text x="79" y="116.5">10uF</text>
<text x="91.8" y="116.5">100nF</text>
<text x="105.1" y="116.5">220uF/10V</text>
<text x="148.4" y="118.4">VDDCORE</text>
<text x="178.5" y="117.3">SW_DCDC</text>
<text x="238.1" y="116.5" transform="rotate(-90 238.1 116.5)">GND</text>
<text x="245.5" y="114">D2</text>
<text x="245.5" y="119.1">D3</text>
<text x="255.4" y="119">LXES15AAA1-153</text>
<text x="31.1" y="124.1">GND</text>
<text x="74.2" y="121.5">GND</text>
<text x="86.9" y="121.5">GND</text>
<text x="99.6" y="121.5">GND</text>
<text x="155" y="124.1">C5</text>
<text x="167.7" y="124.1">C6</text>
<text x="211.3" y="121.5">+3V3</text>
<text x="89.3" y="130.4">0Rx4</text>
<text x="89.7" y="127.9">RN1</text>
<text x="150.4" y="131.7">GND</text>
<text x="155.3" y="126.6">2.2uF</text>
<text x="163.1" y="131.7">GND</text>
<text x="168" y="126.6">2.2uF</text>
<text x="207.4" y="129.2">100K</text>
<text x="207.8" y="126.6">R8</text>
<text x="227.7" y="131.7">AVDD15</text>
<text x="248.8" y="131.7">AVDD33_PA</text>
<text x="264.6" y="131.7">+3V3</text>
<text x="184.6" y="133">+3V3</text>
<text x="194.8" y="133">+3V3</text>
<text x="195.7" y="136.8">C9</text>
<text x="206" y="136.8">C10</text>
<text x="216.1" y="136.8">C12</text>
<text x="233.9" y="136.8">C13</text>
<text x="244.1" y="136.8">C14</text>
<text x="256.8" y="136.8">C16</text>
<text x="269.5" y="136.8">C20</text>
<text x="146.5" y="139.1">ANT1</text>
<text x="195.9" y="139.3">2.2uF</text>
<text x="206.1" y="139.3">2.2uF</text>
<text x="216.3" y="139.3">100nF</text>
<text x="233.9" y="139.3">18pF</text>
<text x="244.2" y="139.3">2.2uF</text>
<text x="256.8" y="139.3">18pF</text>
<text x="269.5" y="139.3">22uF</text>
<text x="191.1" y="144.4">GND</text>
<text x="201.2" y="144.4">GND</text>
<text x="211.4" y="144.4">GND</text>
<text x="229.2" y="144.4">GND</text>
<text x="239.3" y="144.4">GND</text>
<text x="252" y="144.4">GND</text>
<text x="264.7" y="144.4">GND</text>
<text x="146.5" y="155.8">ANT1</text>
<text x="170.3" y="154.6">C7</text>
<text x="89.3" y="158.4">0Rx4</text>
<text x="89.7" y="160.9">RN2</text>
<text x="170.2" y="157.1">NC</text>
<text x="165.7" y="162.2">GND</text>
</g>
<g font-size="1.8" fill="#b58900">
<text x="44" y="27.9">1</text>
<text x="59.2" y="27.9">5</text>
<text x="44" y="30.5">2</text>
<text x="44" y="33">3</text>
<text x="59.2" y="33">4</text>
<text x="62.4" y="53.3">1</text>
<text x="62.4" y="50.8">2</text>
<text x="182.6" y="53.3" transform="rotate(-90 182.6 53.3)">33</text>
<text x="190.2" y="53.3" transform="rotate(-90 190.2 53.3)">32</text>
<text x="192.8" y="53.3" transform="rotate(-90 192.8 53.3)">31</text>
<text x="195.3" y="53.3" transform="rotate(-90 195.3 53.3)">30</text>
<text x="197.9" y="53.3" transform="rotate(-90 197.9 53.3)">29</text>
<text x="200.4" y="53.3" transform="rotate(-90 200.4 53.3)">28</text>
<text x="202.9" y="53.3" transform="rotate(-90 202.9 53.3)">27</text>
<text x="205.5" y="53.3" transform="rotate(-90 205.5 53.3)">26</text>
<text x="208" y="53.3" transform="rotate(-90 208 53.3)">25</text>
<text x="109.4" y="66">1</text>
<text x="109.4" y="68.6">2</text>
<text x="168.4" y="73.7">1</text>
<text x="168.4" y="76.2">2</text>
<text x="228.9" y="76.2">23</text>
<text x="228.9" y="73.7">24</text>
<text x="52.2" y="81.3">A4</text>
<text x="168.4" y="78.7">3</text>
<text x="168.4" y="81.3">4</text>
<text x="168.4" y="83.8">5</text>
<text x="228.9" y="83.8">20</text>
<text x="228.9" y="81.3">21</text>
<text x="228.9" y="78.7">22</text>
<text x="52.2" y="86.4">A5</text>
<text x="52.2" y="88.9">B5</text>
<text x="168.4" y="86.4">6</text>
<text x="168.4" y="88.9">7</text>
<text x="228.9" y="88.9">18</text>
<text x="228.9" y="86.4">19</text>
<text x="52.2" y="94">A7</text>
<text x="168.4" y="91.4">8</text>
<text x="228.9" y="91.4">17</text>
<text x="52.2" y="99.1">A6</text>
<text x="52.2" y="101.6">B6</text>
<text x="52.2" y="96.5">B7</text>
<text x="52.2" y="109.2">A8</text>
<text x="52.2" y="111.8">B8</text>
<text x="190.2" y="113.8" transform="rotate(-90 190.2 113.8)">9</text>
<text x="32.8" y="118.2" transform="rotate(-90 32.8 118.2)">S1</text>
<text x="40.4" y="118.2" transform="rotate(-90 40.4 118.2)">A1</text>
<text x="192.8" y="114.3" transform="rotate(-90 192.8 114.3)">10</text>
<text x="195.3" y="114.3" transform="rotate(-90 195.3 114.3)">11</text>
<text x="197.9" y="114.3" transform="rotate(-90 197.9 114.3)">12</text>
<text x="200.4" y="114.3" transform="rotate(-90 200.4 114.3)">13</text>
<text x="202.9" y="114.3" transform="rotate(-90 202.9 114.3)">14</text>
<text x="205.5" y="114.3" transform="rotate(-90 205.5 114.3)">15</text>
<text x="208" y="114.3" transform="rotate(-90 208 114.3)">16</text>
<text x="87.1" y="133.9">1</text>
<text x="87.1" y="136.4">2</text>
<text x="94.8" y="136.4">7</text>
<text x="94.8" y="133.9">8</text>
<text x="87.1" y="138.9">3</text>
<text x="87.1" y="141.5">4</text>
<text x="94.8" y="141.5">5</text>
<text x="94.8" y="138.9">6</text>
<text x="87.1" y="149.1">1</text>
<text x="94.8" y="149.1">8</text>
<text x="151.9" y="149.9">1</text>
<text x="87.1" y="151.6">2</text>
<text x="87.1" y="154.2">3</text>
<text x="94.8" y="154.2">6</text>
<text x="94.8" y="151.6">7</text>
<text x="151.9" y="152.4">2</text>
<text x="87.1" y="156.7">4</text>
<text x="94.8" y="156.7">5</text>
</g>
<g font-size="1.8" fill="#cb4b16">
<text x="46.7" y="28.8">VIN</text>
<text x="53.5" y="28.8">Vout</text>
<text x="46.7" y="31.4">GND</text>
<text x="46.7" y="33.9">EN</text>
<text x="54.8" y="33.9">NC</text>
<text x="183.5" y="61.1" transform="rotate(-90 183.5 61.1)">GND</text>
<text x="191.1" y="64.7" transform="rotate(-90 191.1 64.7)">VDDIO_1</text>
<text x="193.7" y="64.5" transform="rotate(-90 193.7 64.5)">GPIO_28</text>
<text x="196.2" y="64.5" transform="rotate(-90 196.2 64.5)">GPIO_27</text>
<text x="198.8" y="64.5" transform="rotate(-90 198.8 64.5)">GPIO_26</text>
<text x="201.3" y="64.5" transform="rotate(-90 201.3 64.5)">GPIO_25</text>
<text x="203.8" y="64.5" transform="rotate(-90 203.8 64.5)">GPIO_24</text>
<text x="206.4" y="64.5" transform="rotate(-90 206.4 64.5)">GPIO_23</text>
<text x="208.9" y="64.7" transform="rotate(-90 208.9 64.7)">VDDIO_3</text>
<text x="173.7" y="74.5">GPIO_0</text>
<text x="173.7" y="77.1">GPIO_1</text>
<text x="217.7" y="77.1">GPIO_15</text>
<text x="217.7" y="74.5">GPIO_17</text>
<text x="44.9" y="82.2">VBUS</text>
<text x="173.7" y="79.6">GPIO_2</text>
<text x="173.7" y="82.2">GPIO_7</text>
<text x="212.4" y="82.2">XTAL_HF_OUT</text>
<text x="217.7" y="79.6">GPIO_14</text>
<text x="46.2" y="87.2">CC1</text>
<text x="46.2" y="89.8">CC2</text>
<text x="173.7" y="84.7">GPIO_8</text>
<text x="173.7" y="87.2">VDDBUS_USB</text>
<text x="173.7" y="89.8">VDDCORE</text>
<text x="214.3" y="84.7">XTAL_HF_IN</text>
<text x="216.7" y="87.2">AVDD_RF</text>
<text x="218.1" y="89.8">AVDD15</text>
<text x="47.9" y="94.9">D-</text>
<text x="173.7" y="92.3">DCDC_OUT</text>
<text x="214.6" y="92.3">AVDD33_PA</text>
<text x="47.5" y="99.9">D+</text>
<text x="47.9" y="97.4">D-</text>
<text x="47.5" y="102.5">D+</text>
<text x="33.7" y="113.5" transform="rotate(-90 33.7 113.5)">SHIELD</text>
<text x="41.3" y="113.5" transform="rotate(-90 41.3 113.5)">GND</text>
<text x="45.1" y="110.1">SBU1</text>
<text x="45.1" y="112.6">SBU2</text>
<text x="191.1" y="108.5" transform="rotate(-90 191.1 108.5)">SW_DCDC</text>
<text x="193.7" y="108.5" transform="rotate(-90 193.7 108.5)">VDDIO_2</text>
<text x="196.2" y="108.5" transform="rotate(-90 196.2 108.5)">GPIO_9</text>
<text x="198.8" y="108.5" transform="rotate(-90 198.8 108.5)">XTAL32K_IN</text>
<text x="201.3" y="108.5" transform="rotate(-90 201.3 108.5)">XTAL32K_OUT</text>
<text x="203.8" y="108.5" transform="rotate(-90 203.8 108.5)">AVDD33_AON</text>
<text x="206.4" y="108.5" transform="rotate(-90 206.4 108.5)">PU_CHIP</text>
<text x="208.9" y="108.5" transform="rotate(-90 208.9 108.5)">ANT</text>
</g>
<text font-size="1.8" fill="#990" x="134" y="27.6">1.5K</text>
<g font-size="1.8" fill="#515593">
<text x="109.2" y="35.8">Press the SW1 to update F.W. for BL702</text>
<text x="231.1" y="53.6">VDDIO1 : GPIO0-GPIO8/GPIO23-GPIO31</text>
<text x="35.6" y="58.7">Short the PIN2&amp;3 of J16 to shutdown BL702</text>
<text x="231.1" y="56.1">VDDIO3 : GPIO14-GPIO22</text>
<text x="73.7" y="165.3">Remove the RN2 to use External JTAG</text>
</g>
<g font-size="1.8" fill="#2aa198">
<text x="195.2" y="47.7" transform="rotate(-90 195.2 47.7)">UART1_RX</text>
<text x="197.8" y="47.5" transform="rotate(-90 197.8 47.5)">UART1_TX</text>
<text x="200.3" y="48.8" transform="rotate(-90 200.3 48.8)">UART1_CTS</text>
<text x="202.9" y="48.8" transform="rotate(-90 202.9 48.8)">UART1_RTS</text>
<text x="205.4" y="49" transform="rotate(-90 205.4 49)">UART0_RXD</text>
<text x="111.8" y="65.9">UART0_RXD</text>
<text x="111.8" y="68.5">UART0_TXD</text>
<text x="96.5" y="81.2">USB#_P</text>
<text x="123.6" y="81.2">USB_P</text>
<text x="234.7" y="78.6">UART0_TXD</text>
<text x="96.5" y="86.3">USB#_N</text>
<text x="123.5" y="86.3">USB_N</text>
<text x="243.8" y="104">LED0 R11</text>
<text x="55.9" y="111.7">BL702_UART1_CTS</text>
<text x="55.9" y="109.1">BL702_UART1_RTS</text>
<text x="195.2" y="122.2" transform="rotate(-90 195.2 122.2)">LED0</text>
<text x="61" y="132">BL702_UART1_RTS</text>
<text x="106.4" y="132">UART1_RTS</text>
<text x="61" y="134.5">BL702_UART1_CTS</text>
<text x="63.5" y="137.1">BL702_UART1_TX</text>
<text x="106.4" y="134.5">UART1_CTS</text>
<text x="107.7" y="137.1">UART1_TX</text>
<text x="43.9" y="140.6">BL702_UART1_RX</text>
<text x="44.1" y="138">BL702_UART1_TX</text>
<text x="63.5" y="139.6">BL702_UART1_RX</text>
<text x="107.5" y="139.6">UART1_RX</text>
<text x="28.6" y="148.2">BL702_JTAG_TCK</text>
<text x="28.5" y="155.8">BL702_JTAG_TMS</text>
<text x="28.5" y="150.7">BL702_JTAG_TDO</text>
<text x="29.4" y="153.3">BL702_JTAG_TDI</text>
</g>
<g font-size="1.7" fill="#2aa198">
<text x="147.3" y="27.9">Boot_Strap</text>
<text x="232.4" y="30.4">XIN R9</text>
<text x="269.6" y="30.4">XOUT</text>
<text x="192.7" y="47.5" transform="rotate(-90 192.7 47.5)">Boot_Strap</text>
<text x="38.1" y="50.7">PU_CHIP</text>
<text x="153.7" y="76.1">JTAG_TDO#</text>
<text x="153.7" y="73.6">JTAG_TDI#</text>
<text x="234.9" y="73.6">LED_STATE</text>
<text x="235.2" y="76.1">JTAG_TCK#</text>
<text x="153.7" y="83.7">USB#_N</text>
<text x="153.7" y="81.2">USB#_P</text>
<text x="153.7" y="78.7">JTAG_TMS#</text>
<text x="240.4" y="81.2">XOUT</text>
<text x="242.3" y="83.7">XIN</text>
<text x="57.3" y="86.3">J3_CC1</text>
<text x="57.3" y="88.8">J3_CC2</text>
<text x="57.7" y="93.9">USB_N</text>
<text x="57.7" y="96.4">USB_N</text>
<text x="57.8" y="99">USB_P</text>
<text x="57.8" y="101.5">USB_P</text>
<text x="273.6" y="114.2">USB_N</text>
<text x="273.7" y="119.3">USB_P</text>
<text x="205.4" y="124.7" transform="rotate(-90 205.4 124.7)">PU_CHIP</text>
<text x="207.9" y="120.9" transform="rotate(-90 207.9 120.9)">ANT</text>
<text x="48.3" y="147.2">BL702_JTAG_TCK</text>
<text x="48.3" y="149.8">BL702_JTAG_TDO</text>
<text x="99.2" y="149.8">JTAG_TDO#</text>
<text x="99.3" y="147.2">JTAG_TCK#</text>
<text x="154.9" y="149.8">ANT_M</text>
<text x="176.9" y="149.8">ANT</text>
<text x="48.3" y="152.3">BL702_JTAG_TDI</text>
<text x="48.3" y="154.9">BL702_JTAG_TMS</text>
<text x="99.2" y="154.9">JTAG_TMS#</text>
<text x="100.1" y="152.3">JTAG_TDI#</text>
</g>
<g font-size="1.7" fill="#268bd2">
<text x="251.6" y="33.2">X1</text>
<text x="260.2" y="33.2">32Mhz 10pF 10PPM</text>
<text x="172.8" y="54.7">U1</text>
<text x="173.6" y="111.9">BL702C_A0-Q2I</text>
<text x="169.6" y="121">CMH160808B2R2MT</text>
<text x="177" y="124.8">L3</text>
<text x="161.6" y="148.9">0R</text>
<text x="171.7" y="148.9">0R</text>
<text x="161.8" y="152.1">L1</text>
<text x="171.9" y="152.1">L2</text>
</g>
<g font-size="1.4" fill="#515593">
<text x="30.5" y="68.8">BANK2 VOLTAGE is locked to 3V3(JTAG IO)</text>
<text x="30.5" y="71.4">3.3V default (Not recommended to change)</text>
</g>
<g font-size="1.1" fill="#b58900">
<text x="256.3" y="28.8" transform="rotate(-90 256.3 28.8)">2</text>
<text x="254.3" y="30.5">1</text>
<text x="256.3" y="33.2" transform="rotate(-90 256.3 33.2)">4</text>
<text x="258.2" y="30.5">3</text>
</g>
</svg>
